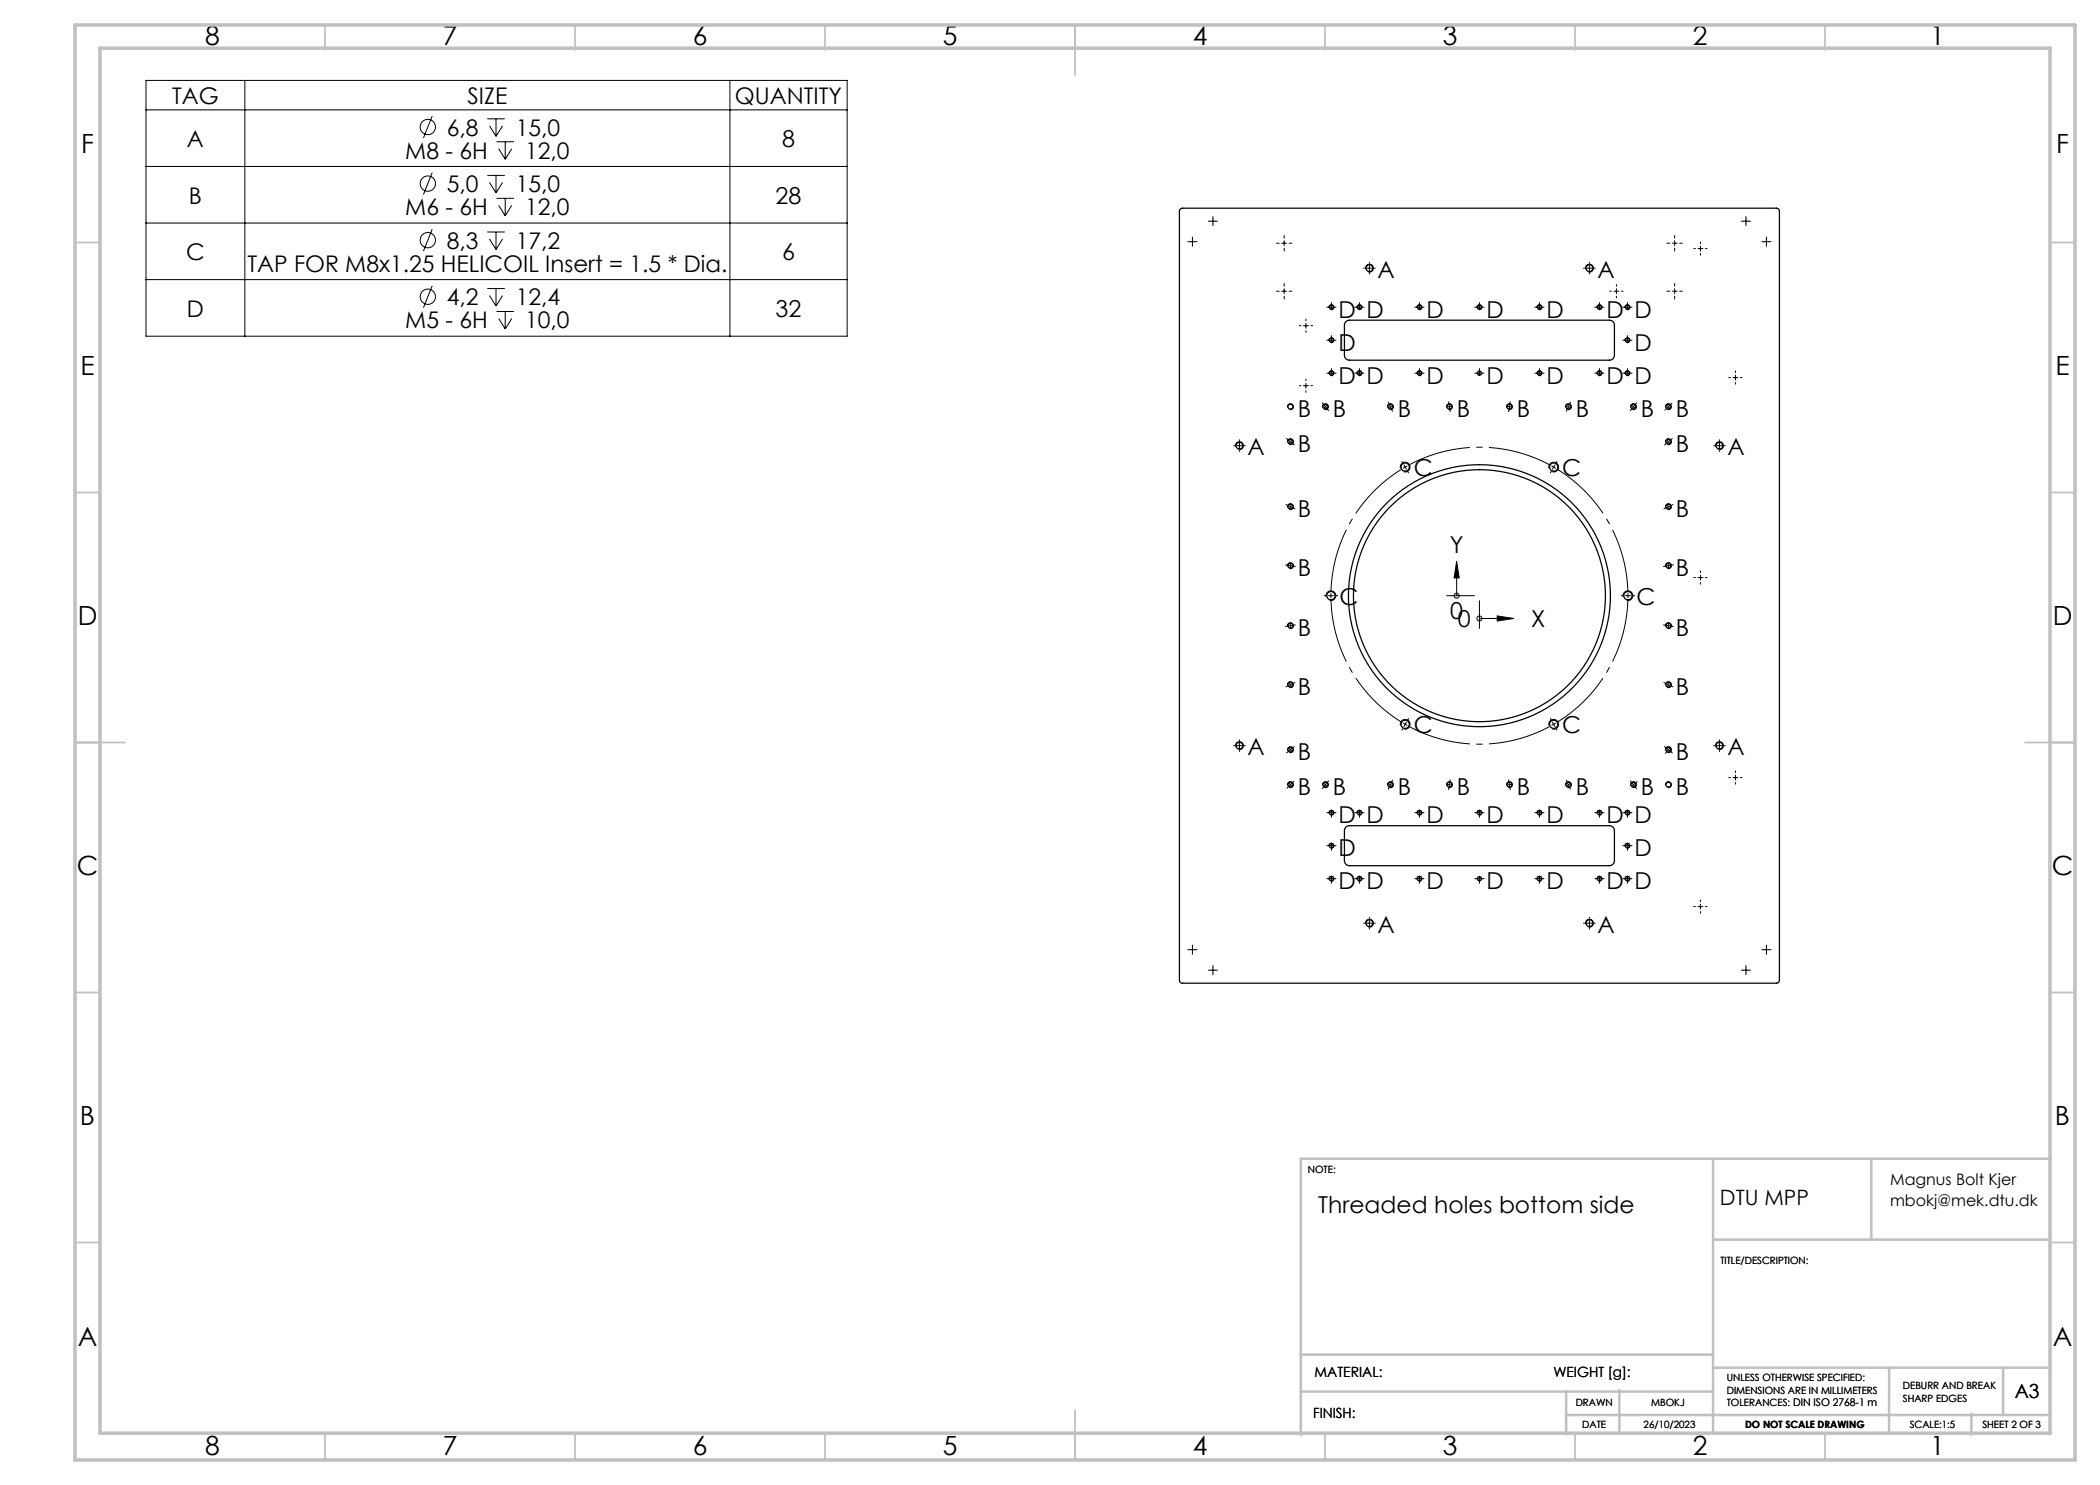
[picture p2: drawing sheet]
<svg xmlns="http://www.w3.org/2000/svg" width="420mm" height="297mm" viewBox="0 0 420 297" stroke-linecap="round" stroke-linejoin="round" font-family="sans-serif">
<g fill="none" stroke="#000" stroke-width=".25">
<path d="M236.1 41.8l.4-.2h118.8a.6 .6 0 0 1 .6 .6v153.8a.6 .6 0 0 1-.6 .6h-118.8a.6 .6 0 0 1-.6-.6v-153.8zM269.2 64.3l.7-.3h52a1 1 0 0 1 1 1v6a1 1 0 0 1-1 1h-52a1 1 0 0 1-1-1v-6zM269.2 165.4l.7-.3h52a1 1 0 0 1 1 1v6a1 1 0 0 1-1 1h-52a1 1 0 0 1-1-1v-6z"/>
<circle cx="273.9" cy="53.6" r=".68"/>
<circle cx="317.9" cy="53.6" r=".68"/>
<circle cx="266.3" cy="74.6" r=".42"/>
<circle cx="266.3" cy="61.4" r=".42"/>
<circle cx="266.3" cy="68" r=".42"/>
<circle cx="271.9" cy="74.6" r=".42"/>
<circle cx="271.9" cy="61.4" r=".42"/>
<circle cx="283.9" cy="74.6" r=".42"/>
<circle cx="283.9" cy="61.4" r=".42"/>
<circle cx="295.9" cy="74.6" r=".42"/>
<circle cx="295.9" cy="61.4" r=".42"/>
<circle cx="307.9" cy="74.6" r=".42"/>
<circle cx="307.9" cy="61.4" r=".42"/>
<circle cx="319.9" cy="74.6" r=".42"/>
<circle cx="319.9" cy="61.4" r=".42"/>
<circle cx="325.5" cy="74.6" r=".42"/>
<circle cx="325.5" cy="61.4" r=".42"/>
<circle cx="325.5" cy="68" r=".42"/>
<circle cx="247.9" cy="89.1" r=".68"/>
<circle cx="258.1" cy="81.3" r=".5"/>
<circle cx="258.1" cy="88.3" r=".5"/>
<circle cx="265.1" cy="81.3" r=".5"/>
<circle cx="278.1" cy="81.3" r=".5"/>
<circle cx="281" cy="93.4" r=".83"/>
<circle cx="289.9" cy="81.3" r=".5"/>
<circle cx="301.9" cy="81.3" r=".5"/>
<circle cx="310.7" cy="93.4" r=".83"/>
<circle cx="313.7" cy="81.3" r=".5"/>
<circle cx="326.7" cy="81.3" r=".5"/>
<circle cx="333.7" cy="81.3" r=".5"/>
<circle cx="333.7" cy="88.3" r=".5"/>
<circle cx="343.9" cy="89.1" r=".68"/>
<circle cx="258.1" cy="101.3" r=".5"/>
<circle cx="258.1" cy="113.1" r=".5"/>
<circle cx="266.2" cy="119.1" r=".83"/>
<circle cx="295.9" cy="119.1" r="26.2"/>
<circle cx="295.9" cy="119.1" r="25.2"/>
<circle cx="325.6" cy="119.1" r=".83"/>
<circle cx="333.7" cy="101.3" r=".5"/>
<circle cx="333.7" cy="113.1" r=".5"/>
<circle cx="258.1" cy="125.1" r=".5"/>
<circle cx="258.1" cy="136.9" r=".5"/>
<circle cx="333.7" cy="125.1" r=".5"/>
<circle cx="333.7" cy="136.9" r=".5"/>
<circle cx="247.9" cy="149.1" r=".68"/>
<circle cx="258.1" cy="156.9" r=".5"/>
<circle cx="258.1" cy="149.9" r=".5"/>
<circle cx="265.1" cy="156.9" r=".5"/>
<circle cx="278.1" cy="156.9" r=".5"/>
<circle cx="281" cy="144.9" r=".83"/>
<circle cx="289.9" cy="156.9" r=".5"/>
<circle cx="301.9" cy="156.9" r=".5"/>
<circle cx="310.7" cy="144.9" r=".83"/>
<circle cx="313.7" cy="156.9" r=".5"/>
<circle cx="326.7" cy="156.9" r=".5"/>
<circle cx="333.7" cy="156.9" r=".5"/>
<circle cx="333.7" cy="149.9" r=".5"/>
<circle cx="343.9" cy="149.1" r=".68"/>
<circle cx="266.3" cy="175.7" r=".42"/>
<circle cx="266.3" cy="169.1" r=".42"/>
<circle cx="266.3" cy="162.5" r=".42"/>
<circle cx="271.9" cy="175.7" r=".42"/>
<circle cx="271.9" cy="162.5" r=".42"/>
<circle cx="283.9" cy="175.7" r=".42"/>
<circle cx="283.9" cy="162.5" r=".42"/>
<circle cx="295.9" cy="175.7" r=".42"/>
<circle cx="295.9" cy="162.5" r=".42"/>
<circle cx="307.9" cy="175.7" r=".42"/>
<circle cx="307.9" cy="162.5" r=".42"/>
<circle cx="319.9" cy="175.7" r=".42"/>
<circle cx="319.9" cy="162.5" r=".42"/>
<circle cx="325.5" cy="175.7" r=".42"/>
<circle cx="325.5" cy="169.1" r=".42"/>
<circle cx="325.5" cy="162.5" r=".42"/>
<circle cx="273.9" cy="184.6" r=".68"/>
<circle cx="317.9" cy="184.6" r=".68"/>
</g>
<g fill="none" stroke="#000" stroke-width=".2">
<path d="M29.2 16.1h140.2v51.1h-140.2zM49 16.1v51.1M146 16.1v51.1M29.2 22h140.2M29.2 33.3h140.2M86.4 23.2l-1.7 4.4M86.4 34.5l-1.7 4.4M97.5 23.8h3.5M97.5 35.1h3.5M97.9 25.2l1.3 2.1M97.9 36.5l1.3 2.1M99.2 23.8v3.5"/>
<path d="M99.2 35.1v3.5M99.3 28.4h3.5M99.3 39.7h3.5M99.7 29.7l1.3 2.1M100.5 25.2l-1.3 2.1M100.5 36.5l-1.3 2.1M101 28.4v3.4M101 39.7v3.5M102.4 29.7l-1.4 2.1M29.2 44.6h140.2M29.2 55.9h140.2M86.4 45.8l-1.7 4.4"/>
<path d="M86.4 57.2l-1.7 4.3M97.5 46.4h3.5M97.5 57.7h3.5M97.9 47.8l1.3 2.1M97.9 59.1l1.3 2.1M99.2 46.4v3.5M99.2 57.7v3.5M99.7 41.1l1.3 2.1M100.5 47.8l-1.3 2.1M100.5 59.1l-1.3 2.1M102.4 41.1l-1.4 2.1M238 48.3h1"/>
<path d="M238.5 47.8v1M242.1 44.2h1M242.6 43.7v1M256.3 48.6h1M256.3 58.2h1M256.8 48.1v1M256.8 57.7v1M273.1 53.8a.8 .8 0 0 1 .7-1 .8 .8 0 0 1 .9 .9 .8 .8 0 0 1-1 .7M273.4 53.6h1M273.9 53.1v1M317.1 53.8a.8 .8 0 0 1 .7-1 .8 .8 0 0 1 .9 .9 .8 .8 0 0 1-1 .7M317.4 53.6h1"/>
<path d="M317.9 53.1v1M322.8 58.2h1M323.3 57.7v1M334.4 48.6h1M334.4 58.2h1M334.9 48.1v1M334.9 57.7v1M339.6 49.7h1M340.1 49.2v1M348.7 44.2h1M349.2 43.7v1M352.8 48.3h1"/>
<path d="M353.3 47.8v1M99.3 62.3h3.5M99.7 63.7l1.3 2.1M101 62.3v3.5M102.4 63.7l-1.4 2.1M260.7 65.1h1M260.7 77.1h1M261.2 64.6v1M261.2 76.6v1M265.8 61.4h1M265.8 74.6h1M265.8 68h1"/>
<path d="M265.8 68.2a.5 .5 0 0 1 .4-.7 .5 .5 0 0 1 .6 .6 .5 .5 0 0 1-.6 .4M265.8 61.6a.5 .5 0 0 1 .4-.7 .5 .5 0 0 1 .6 .6 .5 .5 0 0 1-.6 .4M265.8 74.8a.5 .5 0 0 1 .4-.7 .5 .5 0 0 1 .6 .6 .5 .5 0 0 1-.6 .4M266.3 60.9v1M266.3 67.5v1M266.3 74.1v1M271.4 61.4h1M271.4 74.6h1M271.4 61.6a.5 .5 0 0 1 .4-.7 .5 .5 0 0 1 .6 .6 .5 .5 0 0 1-.6 .4M271.4 74.8a.5 .5 0 0 1 .4-.7 .5 .5 0 0 1 .6 .6 .5 .5 0 0 1-.6 .4M271.9 60.9v1M271.9 74.1v1"/>
<path d="M283.4 61.4h1M283.4 74.6h1M283.4 74.8a.5 .5 0 0 1 .4-.7 .5 .5 0 0 1 .6 .6 .5 .5 0 0 1-.6 .4M283.4 61.6a.5 .5 0 0 1 .4-.7 .5 .5 0 0 1 .6 .6 .5 .5 0 0 1-.6 .4M283.9 60.9v1M283.9 74.1v1M295.4 61.4h1M295.4 74.6h1M295.4 61.6a.5 .5 0 0 1 .4-.7 .5 .5 0 0 1 .6 .6 .5 .5 0 0 1-.6 .4M295.9 60.9v1M295.9 74.1v1M307.4 61.4h1"/>
<path d="M307.4 74.6h1M307.4 74.8a.5 .5 0 0 1 .4-.7 .5 .5 0 0 1 .6 .6 .5 .5 0 0 1-.6 .4M307.4 61.6a.5 .5 0 0 1 .4-.7 .5 .5 0 0 1 .6 .6 .5 .5 0 0 1-.6 .4M307.9 60.9v1M307.9 74.1v1M319.4 61.4h1M319.4 74.6h1M319.4 61.6a.5 .5 0 0 1 .4-.7 .5 .5 0 0 1 .6 .6 .5 .5 0 0 1-.6 .4M319.4 74.8a.5 .5 0 0 1 .4-.7 .5 .5 0 0 1 .6 .6 .5 .5 0 0 1-.6 .4M319.9 60.9v1M319.9 74.1v1M325 61.4h1"/>
<path d="M325 74.6h1M325 68h1M325 68.2a.5 .5 0 0 1 .4-.7 .5 .5 0 0 1 .6 .6 .5 .5 0 0 1-.6 .4M325 74.8a.5 .5 0 0 1 .4-.7 .5 .5 0 0 1 .6 .6 .5 .5 0 0 1-.6 .4M325 61.6a.5 .5 0 0 1 .4-.7 .5 .5 0 0 1 .6 .6 .5 .5 0 0 1-.6 .4M325.5 60.9v1M325.5 67.5v1M325.5 74.1v1M346.6 75.5h1M347.1 75v1M247.1 89.3a.8 .8 0 0 1 .7-1 .8 .8 0 0 1 .9 .9 .8 .8 0 0 1-1 .7M247.4 89.1h1"/>
<path d="M247.9 88.6v1M257.5 81.5a.6 .6 0 0 1 .5-.8 .6 .6 0 0 1 .7 .7 .6 .6 0 0 1-.8 .5M257.5 88.5a.6 .6 0 0 1 .5-.8 .6 .6 0 0 1 .7 .7 .6 .6 0 0 1-.8 .5M264.5 81.5a.6 .6 0 0 1 .5-.8 .6 .6 0 0 1 .7 .7 .6 .6 0 0 1-.8 .5M277.5 81.5a.6 .6 0 0 1 .5-.8 .6 .6 0 0 1 .7 .7 .6 .6 0 0 1-.8 .5M280.1 93.7a.98 .98 0 0 1 .8-1.3 .98 .98 0 0 1 1.1 1.1 .98 .98 0 0 1-1.2 .9M289.3 81.5a.6 .6 0 0 1 .5-.8 .6 .6 0 0 1 .7 .7 .6 .6 0 0 1-.8 .5M301.3 81.5a.6 .6 0 0 1 .5-.8 .6 .6 0 0 1 .7 .7 .6 .6 0 0 1-.8 .5M309.8 93.7a.98 .98 0 0 1 .8-1.3 .98 .98 0 0 1 1.1 1.1 .98 .98 0 0 1-1.2 .9M313.1 81.5a.6 .6 0 0 1 .5-.8 .6 .6 0 0 1 .7 .7 .6 .6 0 0 1-.8 .5M326.1 81.5a.6 .6 0 0 1 .5-.8 .6 .6 0 0 1 .7 .7 .6 .6 0 0 1-.8 .5M333.1 88.5a.6 .6 0 0 1 .5-.8 .6 .6 0 0 1 .7 .7 .6 .6 0 0 1-.8 .5"/>
<path d="M333.1 81.5a.6 .6 0 0 1 .5-.8 .6 .6 0 0 1 .7 .7 .6 .6 0 0 1-.8 .5M333.3 81l.7 .7M334 81l-.7 .7M343.1 89.3a.8 .8 0 0 1 .7-1 .8 .8 0 0 1 .9 .9 .8 .8 0 0 1-1 .7M343.4 89.1h1M343.9 88.6v1M257.5 101.5a.6 .6 0 0 1 .5-.8 .6 .6 0 0 1 .7 .7 .6 .6 0 0 1-.8 .5M257.5 113.3a.6 .6 0 0 1 .5-.8 .6 .6 0 0 1 .7 .7 .6 .6 0 0 1-.8 .5M265.2 119.4a.98 .98 0 0 1 .9-1.2 .98 .98 0 0 1 1.1 1 .98 .98 0 0 1-1.3 .9M289.3 119.1h5.6M291.3 112.3l.5 3.3h-1zM291.3 115.6v3.5"/>
<path d="M324.6 119.4a.98 .98 0 0 1 .9-1.2 .98 .98 0 0 1 1.1 1 .98 .98 0 0 1-1.3 .9M333.1 101.5a.6 .6 0 0 1 .5-.8 .6 .6 0 0 1 .7 .7 .6 .6 0 0 1-.8 .5M333.1 113.3a.6 .6 0 0 1 .5-.8 .6 .6 0 0 1 .7 .7 .6 .6 0 0 1-.8 .5M339.6 115.5h1M340.1 115v1M257.5 125.3a.6 .6 0 0 1 .5-.8 .6 .6 0 0 1 .7 .7 .6 .6 0 0 1-.8 .5M257.5 137.1a.6 .6 0 0 1 .5-.8 .6 .6 0 0 1 .7 .7 .6 .6 0 0 1-.8 .5M295.9 120.1v5.6M295.9 123.7h3.5M299.4 123.2l3.3 .5-3.3 .5zM333.1 125.3a.6 .6 0 0 1 .5-.8 .6 .6 0 0 1 .7 .7 .6 .6 0 0 1-.8 .5M333.1 137.1a.6 .6 0 0 1 .5-.8 .6 .6 0 0 1 .7 .7 .6 .6 0 0 1-.8 .5"/>
<path d="M247.1 149.3a.8 .8 0 0 1 .7-1 .8 .8 0 0 1 .9 .9 .8 .8 0 0 1-1 .7M247.4 149.1h1M247.9 148.6v1M257.5 150.1a.6 .6 0 0 1 .5-.8 .6 .6 0 0 1 .7 .7 .6 .6 0 0 1-.8 .5M257.5 157.1a.6 .6 0 0 1 .5-.8 .6 .6 0 0 1 .7 .7 .6 .6 0 0 1-.8 .5M264.5 157.1a.6 .6 0 0 1 .5-.8 .6 .6 0 0 1 .7 .7 .6 .6 0 0 1-.8 .5M277.5 157.1a.6 .6 0 0 1 .5-.8 .6 .6 0 0 1 .7 .7 .6 .6 0 0 1-.8 .5M280.1 145.1a.98 .98 0 0 1 .8-1.2 .98 .98 0 0 1 1.1 1 .98 .98 0 0 1-1.2 .9M289.3 157.1a.6 .6 0 0 1 .5-.8 .6 .6 0 0 1 .7 .7 .6 .6 0 0 1-.8 .5M301.3 157.1a.6 .6 0 0 1 .5-.8 .6 .6 0 0 1 .7 .7 .6 .6 0 0 1-.8 .5M309.8 145.1a.98 .98 0 0 1 .8-1.2 .98 .98 0 0 1 1.1 1 .98 .98 0 0 1-1.2 .9M313.1 157.1a.6 .6 0 0 1 .5-.8 .6 .6 0 0 1 .7 .7 .6 .6 0 0 1-.8 .5"/>
<path d="M326.1 157.1a.6 .6 0 0 1 .5-.8 .6 .6 0 0 1 .7 .7 .6 .6 0 0 1-.8 .5M333.1 157.1a.6 .6 0 0 1 .5-.8 .6 .6 0 0 1 .7 .7 .6 .6 0 0 1-.8 .5M333.1 150.1a.6 .6 0 0 1 .5-.8 .6 .6 0 0 1 .7 .7 .6 .6 0 0 1-.8 .5M343.1 149.3a.8 .8 0 0 1 .7-1 .8 .8 0 0 1 .9 .9 .8 .8 0 0 1-1 .7M343.4 149.1h1M343.9 148.6v1M346.6 155.5h1M347.1 155v1M265.8 169.3a.5 .5 0 0 1 .4-.7 .5 .5 0 0 1 .6 .6 .5 .5 0 0 1-.6 .4M265.8 162.7a.5 .5 0 0 1 .4-.7 .5 .5 0 0 1 .6 .6 .5 .5 0 0 1-.6 .4M265.8 175.9a.5 .5 0 0 1 .4-.7 .5 .5 0 0 1 .6 .6 .5 .5 0 0 1-.6 .4M271.4 162.7a.5 .5 0 0 1 .4-.7 .5 .5 0 0 1 .6 .6 .5 .5 0 0 1-.6 .4"/>
<path d="M271.4 175.9a.5 .5 0 0 1 .4-.7 .5 .5 0 0 1 .6 .6 .5 .5 0 0 1-.6 .4M283.4 162.7a.5 .5 0 0 1 .4-.7 .5 .5 0 0 1 .6 .6 .5 .5 0 0 1-.6 .4M283.4 175.9a.5 .5 0 0 1 .4-.7 .5 .5 0 0 1 .6 .6 .5 .5 0 0 1-.6 .4M295.4 162.7a.5 .5 0 0 1 .4-.7 .5 .5 0 0 1 .6 .6 .5 .5 0 0 1-.6 .4M307.4 162.7a.5 .5 0 0 1 .4-.7 .5 .5 0 0 1 .6 .6 .5 .5 0 0 1-.6 .4M307.4 175.9a.5 .5 0 0 1 .4-.7 .5 .5 0 0 1 .6 .6 .5 .5 0 0 1-.6 .4M319.4 162.7a.5 .5 0 0 1 .4-.7 .5 .5 0 0 1 .6 .6 .5 .5 0 0 1-.6 .4M319.4 175.9a.5 .5 0 0 1 .4-.7 .5 .5 0 0 1 .6 .6 .5 .5 0 0 1-.6 .4M325 169.3a.5 .5 0 0 1 .4-.7 .5 .5 0 0 1 .6 .6 .5 .5 0 0 1-.6 .4M325 162.7a.5 .5 0 0 1 .4-.7 .5 .5 0 0 1 .6 .6 .5 .5 0 0 1-.6 .4M325 175.9a.5 .5 0 0 1 .4-.7 .5 .5 0 0 1 .6 .6 .5 .5 0 0 1-.6 .4M238 189.9h1"/>
<path d="M238.5 189.4v1M242.1 194h1M242.6 193.5v1M273.1 184.8a.8 .8 0 0 1 .7-1 .8 .8 0 0 1 .9 .9 .8 .8 0 0 1-1 .7M273.4 184.6h1M273.9 184.1v1M317.1 184.8a.8 .8 0 0 1 .7-1 .8 .8 0 0 1 .9 .9 .8 .8 0 0 1-1 .7M317.4 184.6h1M317.9 184.1v1M339.6 181.3h1M340.1 180.8v1M348.7 194h1"/>
<path d="M349.2 193.5v1M352.8 189.9h1M353.3 189.4v1"/>
<circle cx="85.6" cy="36.7" r="1.53"/>
<circle cx="85.6" cy="25.4" r="1.53"/>
<circle cx="85.6" cy="48" r="1.53"/>
<circle cx="85.6" cy="59.4" r="1.53"/>
<circle cx="291.3" cy="119.1" r=".5"/>
<circle cx="295.9" cy="123.7" r=".5"/>
</g>
<g fill="none" stroke="#000" stroke-width=".2" stroke-dasharray="15.2 1.3 1.3 1.3" stroke-linecap="butt">
<path d="M258.1 88.3l-.3 .4M258.1 88.3l.3-.3M265.1 81.3l-.4 .4M265.1 81.3l.4-.3M278.1 81.3l-.5 .3M278.1 81.3l.4-.2M281 93.4l-.4 .3M281 93.4l.5-.2M289.9 81.3l-.5 .1M289.9 81.3h.5M301.9 81.3h-.5M301.9 81.3l.5 .1"/>
<path d="M310.7 93.4l-.4-.2M310.7 93.4l.5 .3M313.7 81.3l-.5-.2M313.7 81.3l.4 .3M326.7 81.3l-.4-.3M326.7 81.3l.4 .4M333.7 88.3l-.3-.3M333.7 88.3l.3 .4M258.1 113.1l-.1 .5M258.1 113.1l.1-.5M258.1 101.3l-.2 .5M258.1 101.3l.2-.4"/>
<path d="M266.2 119.1v.5M266.2 119.1v-.5M325.6 119.1v-.5M325.6 119.1v.5M333.7 113.1l-.1-.5M333.7 113.1l.1 .5M333.7 101.3l-.2-.4M333.7 101.3l.2 .5M258.1 125.1l.1 .5M258.1 125.1l-.1-.5M258.1 136.9l.2 .5M258.1 136.9l-.2-.4"/>
<path d="M333.7 125.1l.1-.5M333.7 125.1l-.1 .5M333.7 136.9l.2-.4M333.7 136.9l-.2 .5M258.1 156.9l.3 .4M258.1 156.9l-.4-.3M258.1 149.9l.3 .4M258.1 149.9l-.3-.3M265.1 156.9l.4 .4M265.1 156.9l-.4-.3M278.1 156.9l.4 .3M278.1 156.9l-.5-.2"/>
<path d="M281 144.9l.5 .2M281 144.9l-.4-.3M289.9 156.9l.5 .1M289.9 156.9h-.5M301.9 156.9h.5M301.9 156.9l-.5 .1M310.7 144.9l.5-.3M310.7 144.9l-.4 .2M313.7 156.9l.4-.2M313.7 156.9l-.5 .3M326.7 156.9l.4-.3M326.7 156.9l-.4 .4"/>
<path d="M327.1 156.6l.4-.3M333.4 150.3l-.4 .4M333.7 149.9l.3-.3M333.7 149.9l-.3 .4"/>
</g>
<path d="M280.2 93.9a29.7 29.7 0 0 0-14 24.2M309.9 92.9a29.7 29.7 0 0 0-28 0M325.6 118.1a29.7 29.7 0 0 0-14-24.2M266.2 120.1a29.7 29.7 0 0 0 14 24.2M281.9 145.3a29.7 29.7 0 0 0 28 0M311.6 144.3a29.7 29.7 0 0 0 14-24.2" fill="none" stroke="#000" stroke-width=".2" stroke-dasharray="15.2 1.3 1.3 1.3" stroke-dashoffset="2.6" stroke-linecap="butt"/>
<g fill="none" stroke="#c0c0c0" stroke-width=".35">
<path d="M65 5v5M115 5v5M165 5v5M215 5v10M265 5v5M315 5v5M365 5v5M15 48.5h5M410 48.5h5M15 98.5h5M410 98.5h5M15 148.5h10"/>
<path d="M405 148.5h10M15 198.5h5M410 198.5h5M15 248.5h5M410 248.5h5M65 287v5M115 287v5M165 287v5M215 282v10M265 287v5M315 287v5M365 287v5"/>
</g>
<g fill="none" stroke="#c0c0c0" stroke-width=".5">
<path d="M342.6 231.7v54.9M374.3 231.7v16.2M410.2 231.7h-150v55.3M342.6 247.9h67.5M260.2 278.3h82.4M260.2 270.9h82.4M313.2 278.3v8.6M323.9 278v8.6M342.6 273.5h67.4M377.8 273.5v13.1M400.6 273.5v9.3M313.2 283h96.8"/>
<path d="M394.3 282.8v4.2"/>
</g>
<path d="M15 5h400v287h-400zM20 9.6h390v277h-390z" fill="none" stroke="#c0c0c0" stroke-width=".7"/>
<g fill="none" stroke="#000" stroke-width=".2" stroke-dasharray="15.2 1.3 1.3 1.3">
<path d="M238 48.3h-.4M238.5 47.8v-.4M238.5 48.8v.5M239 48.3h.4M242.1 44.2h-.4M242.6 43.7v-.4M242.6 44.7v.5M243.1 44.2h.4M255.8 48.6h-.5M255.8 58.2h-.5M256.8 47.6v-.5M256.8 49.6v.6"/>
<path d="M256.8 57.2v-.5M256.8 59.2v.6M257.8 48.6h.6M257.8 58.2h.6M272.9 53.6h-.2M273.9 52.6v-.1M273.9 54.6v.2M274.9 53.6h.2M316.9 53.6h-.2M317.9 52.6v-.1M317.9 54.6v.2M318.9 53.6h.2"/>
<path d="M322.3 58.2h-.3M323.3 57.2v-.3M323.3 59.2v.4M324.3 58.2h.3M333.9 48.6h-.5M333.9 58.2h-.5M334.9 47.6v-.5M334.9 49.6v.6M334.9 57.2v-.5M334.9 59.2v.6M335.9 48.6h.6M335.9 58.2h.6"/>
<path d="M339.1 49.7h-.3M340.1 48.7v-.3M340.1 50.7v.3M341.1 49.7h.3M348.7 44.2h-.4M349.2 43.7v-.4M349.2 44.7v.5M349.7 44.2h.4M352.8 48.3h-.4M353.3 47.8v-.4M353.3 48.8v.5M353.8 48.3h.4"/>
<path d="M260.2 65.1h-.3M260.2 77.1h-.3M261.2 64.1v-.3M261.2 66.1v.4M261.2 76.1v-.3M261.2 78.1v.4M262.2 65.1h.3M262.2 77.1h.3M265.8 74.6h-.4M265.8 61.4h-.4M265.8 68h-.4M266.3 74.1v-.4"/>
<path d="M266.3 60.9v-.4M266.3 67.5v-.4M266.8 74.6h.4M266.8 61.4h.4M266.8 68h.4M271.4 61.4h-.4M271.4 74.6h-.4M271.9 60.9v-.4M271.9 74.1v-.4M272.4 61.4h.4M272.4 74.6h.4M283.4 74.6h-.4"/>
<path d="M283.4 61.4h-.4M283.9 74.1v-.4M283.9 60.9v-.4M284.4 74.6h.4M284.4 61.4h.4M295.4 74.6h-.4M295.4 61.4h-.4M295.9 74.1v-.4M295.9 60.9v-.4M296.4 74.6h.4M296.4 61.4h.4M307.4 74.6h-.4"/>
<path d="M307.4 61.4h-.4M307.9 74.1v-.4M307.9 60.9v-.4M308.4 74.6h.4M308.4 61.4h.4M319.4 74.6h-.4M319.4 61.4h-.4M319.9 74.1v-.4M319.9 60.9v-.4M320.4 74.6h.4M320.4 61.4h.4M325 74.6h-.4"/>
<path d="M325 61.4h-.4M325 68h-.4M325.5 74.1v-.4M325.5 60.9v-.4M325.5 67.5v-.4M326 74.6h.4M326 61.4h.4M326 68h.4M346.1 75.5h-.3M347.1 74.5v-.3M347.1 76.5v.3M348.1 75.5h.3"/>
<path d="M246.9 89.1h-.2M247.9 88.1v-.1M247.9 90.1v.2M248.9 89.1h.2M257.7 88l-.4-.3M258.1 88.3l-.4-.3M258.1 88.3l.4 .4M258.5 88.7l.4 .3M264.8 81l-.3-.4M265.1 81.3l-.3-.3M265.1 81.3l.3 .4M265.4 81.7l.3 .4"/>
<path d="M277.9 80.9l-.2-.5M278.1 81.3l-.2-.4M278.1 81.3l.2 .5M278.3 81.8l.2 .4M280.5 92.6l-.1-.3M281 93.4l-.2-.4M281 93.4l.3 .5M281.5 94.3l.2 .3M289.8 80.8l-.1-.4M289.9 81.3l-.1-.5M289.9 81.3l.1 .5M290 81.8v.5"/>
<path d="M301.8 81.8l-.1 .5M301.9 81.3l.1-.5M301.9 81.3l-.1 .5M302 80.8v-.4M310.2 94.3l-.1 .3M310.7 93.4l.3-.4M310.7 93.4l-.2 .5M311.2 92.6l.2-.3M313.5 81.8l-.2 .4M313.7 81.3l.2-.4M313.7 81.3l-.2 .5M313.9 80.9l.2-.5"/>
<path d="M326.4 81.7l-.3 .4M326.7 81.3l.3-.3M326.7 81.3l-.3 .4M327 81l.3-.4M333.3 88.7l-.4 .3M333.3 81.7l-.3 .3M333.7 88.3l.4-.3M333.7 88.3l-.4 .4M334 81l.4-.4M334.1 88l.4-.3M342.9 89.1h-.2M343.9 88.1v-.1"/>
<path d="M343.9 90.1v.2M344.9 89.1h.2M257.6 113.1l-.5-.1M257.6 101.1l-.4-.2M258.1 113.1h-.5M258.1 113.1l.5 .1M258.1 101.3l-.5-.2M258.1 101.3l.4 .3M258.5 101.6l.5 .2M258.6 113.2l.5 .1M265.2 119.1h-.3M266.2 119.1h-.5"/>
<path d="M266.2 119.1h.5M267.2 119.1h.3M324.6 119.1h-.3M325.6 119.1h.5M325.6 119.1h-.5M326.6 119.1h.3M333.2 113.2l-.5 .1M333.2 101.6l-.4 .2M333.7 113.1h.5M333.7 113.1l-.5 .1M333.7 101.3l.4-.2M333.7 101.3l-.5 .3"/>
<path d="M334.1 101.1l.5-.2M334.2 113.1l.5-.1M339.1 115.5h-.3M340.1 114.5v-.3M340.1 116.5v.3M341.1 115.5h.3M257.6 125.2l-.5 .1M257.6 137.2l-.4 .2M258.1 125.1l-.5 .1M258.1 125.1h.5M258.1 136.9l-.5 .3M258.1 136.9l.4-.2"/>
<path d="M258.5 136.7l.5-.2M258.6 125.1l.5-.1M333.2 125.1l-.5-.1M333.2 136.7l-.4-.2M333.7 125.1l.5 .1M333.7 125.1h-.5M333.7 136.9l.4 .3M333.7 136.9l-.5-.2M334.1 137.2l.5 .2M334.2 125.2l.5 .1M246.9 149.1h-.2M247.9 148.1v-.1"/>
<path d="M247.9 150.1v.2M248.9 149.1h.2M257.7 150.3l-.4 .3M257.7 157.3l-.3 .3M258.1 156.9l-.4 .4M258.1 156.9l.3-.3M258.1 149.9l-.4 .4M258.1 149.9l.4-.3M258.4 156.6l.4-.4M258.5 149.6l.4-.3M264.8 157.3l-.3 .4M265.1 156.9l-.3 .4"/>
<path d="M265.1 156.9l.3-.3M265.4 156.6l.3-.4M277.9 157.4l-.2 .4M278.1 156.9l-.2 .5M278.1 156.9l.2-.4M278.3 156.5l.2-.5M280.5 145.7l-.1 .3M281 144.9l-.2 .4M281 144.9l.3-.5M281.5 144l.2-.3M289.8 157.4l-.1 .5M289.9 156.9l-.1 .5"/>
<path d="M289.9 156.9l.1-.5M290 156.4v-.4M301.8 156.4l-.1-.4M301.9 156.9l.1 .5M301.9 156.9l-.1-.5M302 157.4v.5M310.2 144l-.1-.3M310.7 144.9l.3 .4M310.7 144.9l-.2-.5M311.2 145.7l.2 .3M313.5 156.5l-.2-.5M313.7 156.9l.2 .5"/>
<path d="M313.7 156.9l-.2-.4M313.9 157.4l.2 .4M326.4 156.6l-.3-.4M326.7 156.9l.3 .4M326.7 156.9l-.3-.3M327 157.3l.3 .4M333.3 149.6l-.4-.3M333.7 149.9l.4 .4M333.7 149.9l-.4-.3M334.1 150.3l.4 .3M342.9 149.1h-.2M343.9 148.1v-.1"/>
<path d="M343.9 150.1v.2M344.9 149.1h.2M346.1 155.5h-.3M347.1 154.5v-.3M347.1 156.5v.3M348.1 155.5h.3M265.8 175.7h-.4M265.8 162.5h-.4M265.8 169.1h-.4M266.3 175.7v-.5M266.3 175.7h-.5M266.3 175.7v.5"/>
<path d="M266.3 175.7h.5M266.3 176.2v.5M266.3 162.5v-.5M266.3 162.5h-.5M266.3 162.5v.5M266.3 162.5h.5M266.3 163v.5M266.3 169.1v-.5M266.3 169.1h-.5M266.3 169.1v.5M266.3 169.1h.5M266.3 169.6v.5"/>
<path d="M266.8 175.7h.4M266.8 162.5h.4M266.8 169.1h.4M271.4 162.5h-.4M271.4 175.7h-.4M271.9 162.5v-.5M271.9 162.5h-.5M271.9 162.5v.5M271.9 162.5h.5M271.9 163v.5M271.9 175.7v-.5M271.9 175.7h-.5"/>
<path d="M271.9 175.7v.5M271.9 175.7h.5M271.9 176.2v.5M272.4 162.5h.4M272.4 175.7h.4M283.4 175.7h-.4M283.4 162.5h-.4M283.9 175.7v-.5M283.9 175.7h-.5M283.9 175.7v.5M283.9 175.7h.5M283.9 176.2v.5"/>
<path d="M283.9 162.5v-.5M283.9 162.5h-.5M283.9 162.5v.5M283.9 162.5h.5M283.9 163v.5M284.4 175.7h.4M284.4 162.5h.4M295.4 175.7h-.4M295.4 162.5h-.4M295.9 175.7v-.5M295.9 175.7h-.5M295.9 175.7v.5"/>
<path d="M295.9 175.7h.5M295.9 176.2v.5M295.9 162.5v-.5M295.9 162.5h-.5M295.9 162.5v.5M295.9 162.5h.5M295.9 163v.5M296.4 175.7h.4M296.4 162.5h.4M307.4 175.7h-.4M307.4 162.5h-.4M307.9 175.7v-.5"/>
<path d="M307.9 175.7h-.5M307.9 175.7v.5M307.9 175.7h.5M307.9 176.2v.5M307.9 162.5v-.5M307.9 162.5h-.5M307.9 162.5v.5M307.9 162.5h.5M307.9 163v.5M308.4 175.7h.4M308.4 162.5h.4M319.4 175.7h-.4"/>
<path d="M319.4 162.5h-.4M319.9 175.7v-.5M319.9 175.7h-.5M319.9 175.7v.5M319.9 175.7h.5M319.9 176.2v.5M319.9 162.5v-.5M319.9 162.5h-.5M319.9 162.5v.5M319.9 162.5h.5M319.9 163v.5M320.4 175.7h.4"/>
<path d="M320.4 162.5h.4M325 175.7h-.4M325 162.5h-.4M325 169.1h-.4M325.5 175.7v-.5M325.5 175.7h-.5M325.5 175.7v.5M325.5 175.7h.5M325.5 176.2v.5M325.5 162.5v-.5M325.5 162.5h-.5M325.5 162.5v.5"/>
<path d="M325.5 162.5h.5M325.5 163v.5M325.5 169.1v-.5M325.5 169.1h-.5M325.5 169.1v.5M325.5 169.1h.5M325.5 169.6v.5M326 175.7h.4M326 162.5h.4M326 169.1h.4M238 189.9h-.4M238.5 189.4v-.4"/>
<path d="M238.5 190.4v.5M239 189.9h.4M242.1 194h-.4M242.6 193.5v-.4M242.6 194.5v.5M243.1 194h.4M272.9 184.6h-.2M273.9 183.6v-.1M273.9 185.6v.2M274.9 184.6h.2M316.9 184.6h-.2M317.9 183.6v-.1"/>
<path d="M317.9 185.6v.2M318.9 184.6h.2M339.1 181.3h-.3M340.1 180.3v-.3M340.1 182.3v.3M341.1 181.3h.3M348.7 194h-.4M349.2 193.5v-.4M349.2 194.5v.5M349.7 194h.4M352.8 189.9h-.4M353.3 189.4v-.4"/>
<path d="M353.3 190.4v.5M353.8 189.9h.4"/>
</g>
<path d="M299.4 123.2l3.3 .5-3.3 .5zM291.3 112.3l.5 3.3h-1z" fill="#000"/>
<g font-size="5.3">
<text x="41" y="8.9">8</text>
<text x="88.5" y="8.9">7</text>
<text x="138.5" y="8.9">6</text>
<text x="188.5" y="8.9">5</text>
<text x="238.5" y="8.9">4</text>
<text x="288.5" y="8.9">3</text>
<text x="338.5" y="8.9">2</text>
<text x="386" y="8.9">1</text>
<text x="16.2" y="30.7">F</text>
<text x="411.2" y="30.7">F</text>
<text x="16.1" y="74.9">E</text>
<text x="411.1" y="74.9">E</text>
<text x="15.5" y="124.9">D</text>
<text x="410.5" y="124.9">D</text>
<text x="15.4" y="174.9">C</text>
<text x="410.4" y="174.9">C</text>
<text x="16" y="224.9">B</text>
<text x="411" y="224.9">B</text>
<text x="15.5" y="269.2">A</text>
<text x="410.5" y="269.2">A</text>
<text x="41" y="290.9">8</text>
<text x="88.5" y="290.9">7</text>
<text x="138.5" y="290.9">6</text>
<text x="188.5" y="290.9">5</text>
<text x="238.5" y="290.9">4</text>
<text x="288.5" y="290.9">3</text>
<text x="338.5" y="290.9">2</text>
<text x="386" y="290.9">1</text>
</g>
<g font-size="4.7">
<text x="156.4" y="29.4">8</text>
<text x="155.1" y="40.7">28</text>
<text x="156.4" y="52">6</text>
<text x="275.5" y="55.5">A</text>
<text x="319.5" y="55.5">A</text>
<text x="155.1" y="63.3">32</text>
<text x="267.7" y="63.5">D D</text>
<text x="285.3" y="63.5">D</text>
<text x="297.3" y="63.5">D</text>
<text x="309.3" y="63.5">D</text>
<text x="321.3" y="63.5">D D</text>
<text x="267.7" y="70.1">D</text>
<text x="326.9" y="70.1">D</text>
<text x="267.7" y="76.7">D D</text>
<text x="285.3" y="76.7">D</text>
<text x="297.3" y="76.7">D</text>
<text x="309.3" y="76.7">D</text>
<text x="321.3" y="76.7">D D</text>
<text x="259.6" y="83.4">B</text>
<text x="266.6" y="83.4">B</text>
<text x="279.6" y="83.4">B</text>
<text x="291.4" y="83.4">B</text>
<text x="303.4" y="83.4">B</text>
<text x="315.2" y="83.4">B</text>
<text x="328.2" y="83.4">B</text>
<text x="335.2" y="83.4">B</text>
<text x="249.5" y="91">A</text>
<text x="259.6" y="90.4">B</text>
<text x="282.8" y="95.2">C</text>
<text x="312.5" y="95.2">C</text>
<text x="335.2" y="90.4">B</text>
<text x="345.5" y="91">A</text>
<text x="259.6" y="103.4">B</text>
<text x="335.2" y="103.4">B</text>
<text x="290" y="110.5">Y</text>
<text x="259.6" y="115.2">B</text>
<text x="335.2" y="115.2">B</text>
<text x="267.9" y="120.9">C</text>
<text x="290" y="123.9">0</text>
<text x="291.6" y="125.4">0</text>
<text x="306.2" y="125.5">X</text>
<text x="327.3" y="120.9">C</text>
<text x="259.6" y="127.2">B</text>
<text x="335.2" y="127.2">B</text>
<text x="259.6" y="139">B</text>
<text x="335.2" y="139">B</text>
<text x="282.8" y="146.7">C</text>
<text x="312.5" y="146.6">C</text>
<text x="249.5" y="151">A</text>
<text x="259.6" y="152">B</text>
<text x="335.2" y="152">B</text>
<text x="345.5" y="151">A</text>
<text x="259.6" y="159">B</text>
<text x="266.6" y="159">B</text>
<text x="279.6" y="159">B</text>
<text x="291.4" y="159">B</text>
<text x="303.4" y="159">B</text>
<text x="315.2" y="159">B</text>
<text x="328.2" y="159">B</text>
<text x="335.2" y="159">B</text>
<text x="267.7" y="164.6">D D</text>
<text x="285.3" y="164.6">D</text>
<text x="297.3" y="164.6">D</text>
<text x="309.3" y="164.6">D</text>
<text x="321.3" y="164.6">D D</text>
<text x="267.7" y="171.2">D</text>
<text x="326.9" y="171.2">D</text>
<text x="267.7" y="177.8">D D</text>
<text x="285.3" y="177.8">D</text>
<text x="297.3" y="177.8">D</text>
<text x="309.3" y="177.8">D</text>
<text x="321.3" y="177.8">D D</text>
<text x="275.5" y="186.5">A</text>
<text x="319.5" y="186.5">A</text>
<text x="263.7" y="242.6">Threaded holes bottom side</text>
</g>
<g font-size="4.6">
<text x="34.4" y="20.8">TAG</text>
<text x="93.5" y="20.8">SIZE</text>
<text x="147" y="20.8">QUANTITY</text>
<text x="37.4" y="29.4">A</text>
<text x="89.4" y="27.1">6,8</text>
<text x="103.2" y="27.1">15,0</text>
<text x="81.1" y="31.7">M8 - 6H</text>
<text x="105" y="31.7">12,0</text>
<text x="37.8" y="40.7">B</text>
<text x="89.4" y="38.5">5,0</text>
<text x="103.2" y="38.5">15,0</text>
<text x="81.1" y="43">M6 - 6H</text>
<text x="105" y="43">12,0</text>
<text x="37.2" y="52.1">C</text>
<text x="89.4" y="49.8">8,3</text>
<text x="103.2" y="49.8">17,2</text>
<text x="49.5" y="54.4">TAP FOR M8x1.25 HELICOIL Insert = 1.5 * Dia.</text>
<text x="37.4" y="63.4">D</text>
<text x="81.1" y="65.7">M5 - 6H</text>
<text x="89.4" y="61.1">4,2</text>
<text x="103.2" y="61.1">12,4</text>
<text x="105" y="65.7">10,0</text>
</g>
<text font-size="4.2" x="344" y="240.9">DTU MPP</text>
<text font-size="3.9" x="403" y="279.6">A3</text>
<g font-size="3.2">
<text x="378" y="237">Magnus Bolt Kjer</text>
<text x="378" y="241.1">mbokj@mek.dtu.dk</text>
</g>
<g font-size="2.8">
<text x="262.9" y="275.4">MATERIAL:</text>
<text x="310.7" y="275.4">WEIGHT [g]:</text>
<text x="262.6" y="283.6">FINISH:</text>
</g>
<g font-size="2">
<text x="261.6" y="234.6">NOTE:</text>
<text x="344.1" y="252.7">TITLE/DESCRIPTION:</text>
<text x="315.1" y="281.3">DRAWN</text>
<text x="330.2" y="281.3">MBOKJ</text>
<text x="345.4" y="276.3">UNLESS OTHERWISE SPECIFIED:</text>
<text x="345.4" y="278.8">DIMENSIONS ARE IN MILLIMETERS</text>
<text x="345.4" y="281.3">TOLERANCES: DIN ISO 2768-1 m</text>
<text x="380.6" y="277.8">DEBURR AND BREAK</text>
<text x="380.6" y="280.3">SHARP EDGES</text>
<text x="316.4" y="285.6">DATE</text>
<text x="328.7" y="285.6">26/10/2023</text>
<text x="349" y="285.6">DO NOT SCALE DRAWING</text>
<text x="381.9" y="285.6">SCALE:1:5</text>
<text x="396.5" y="285.6">SHEET 2 OF 3</text>
</g>
</svg>
